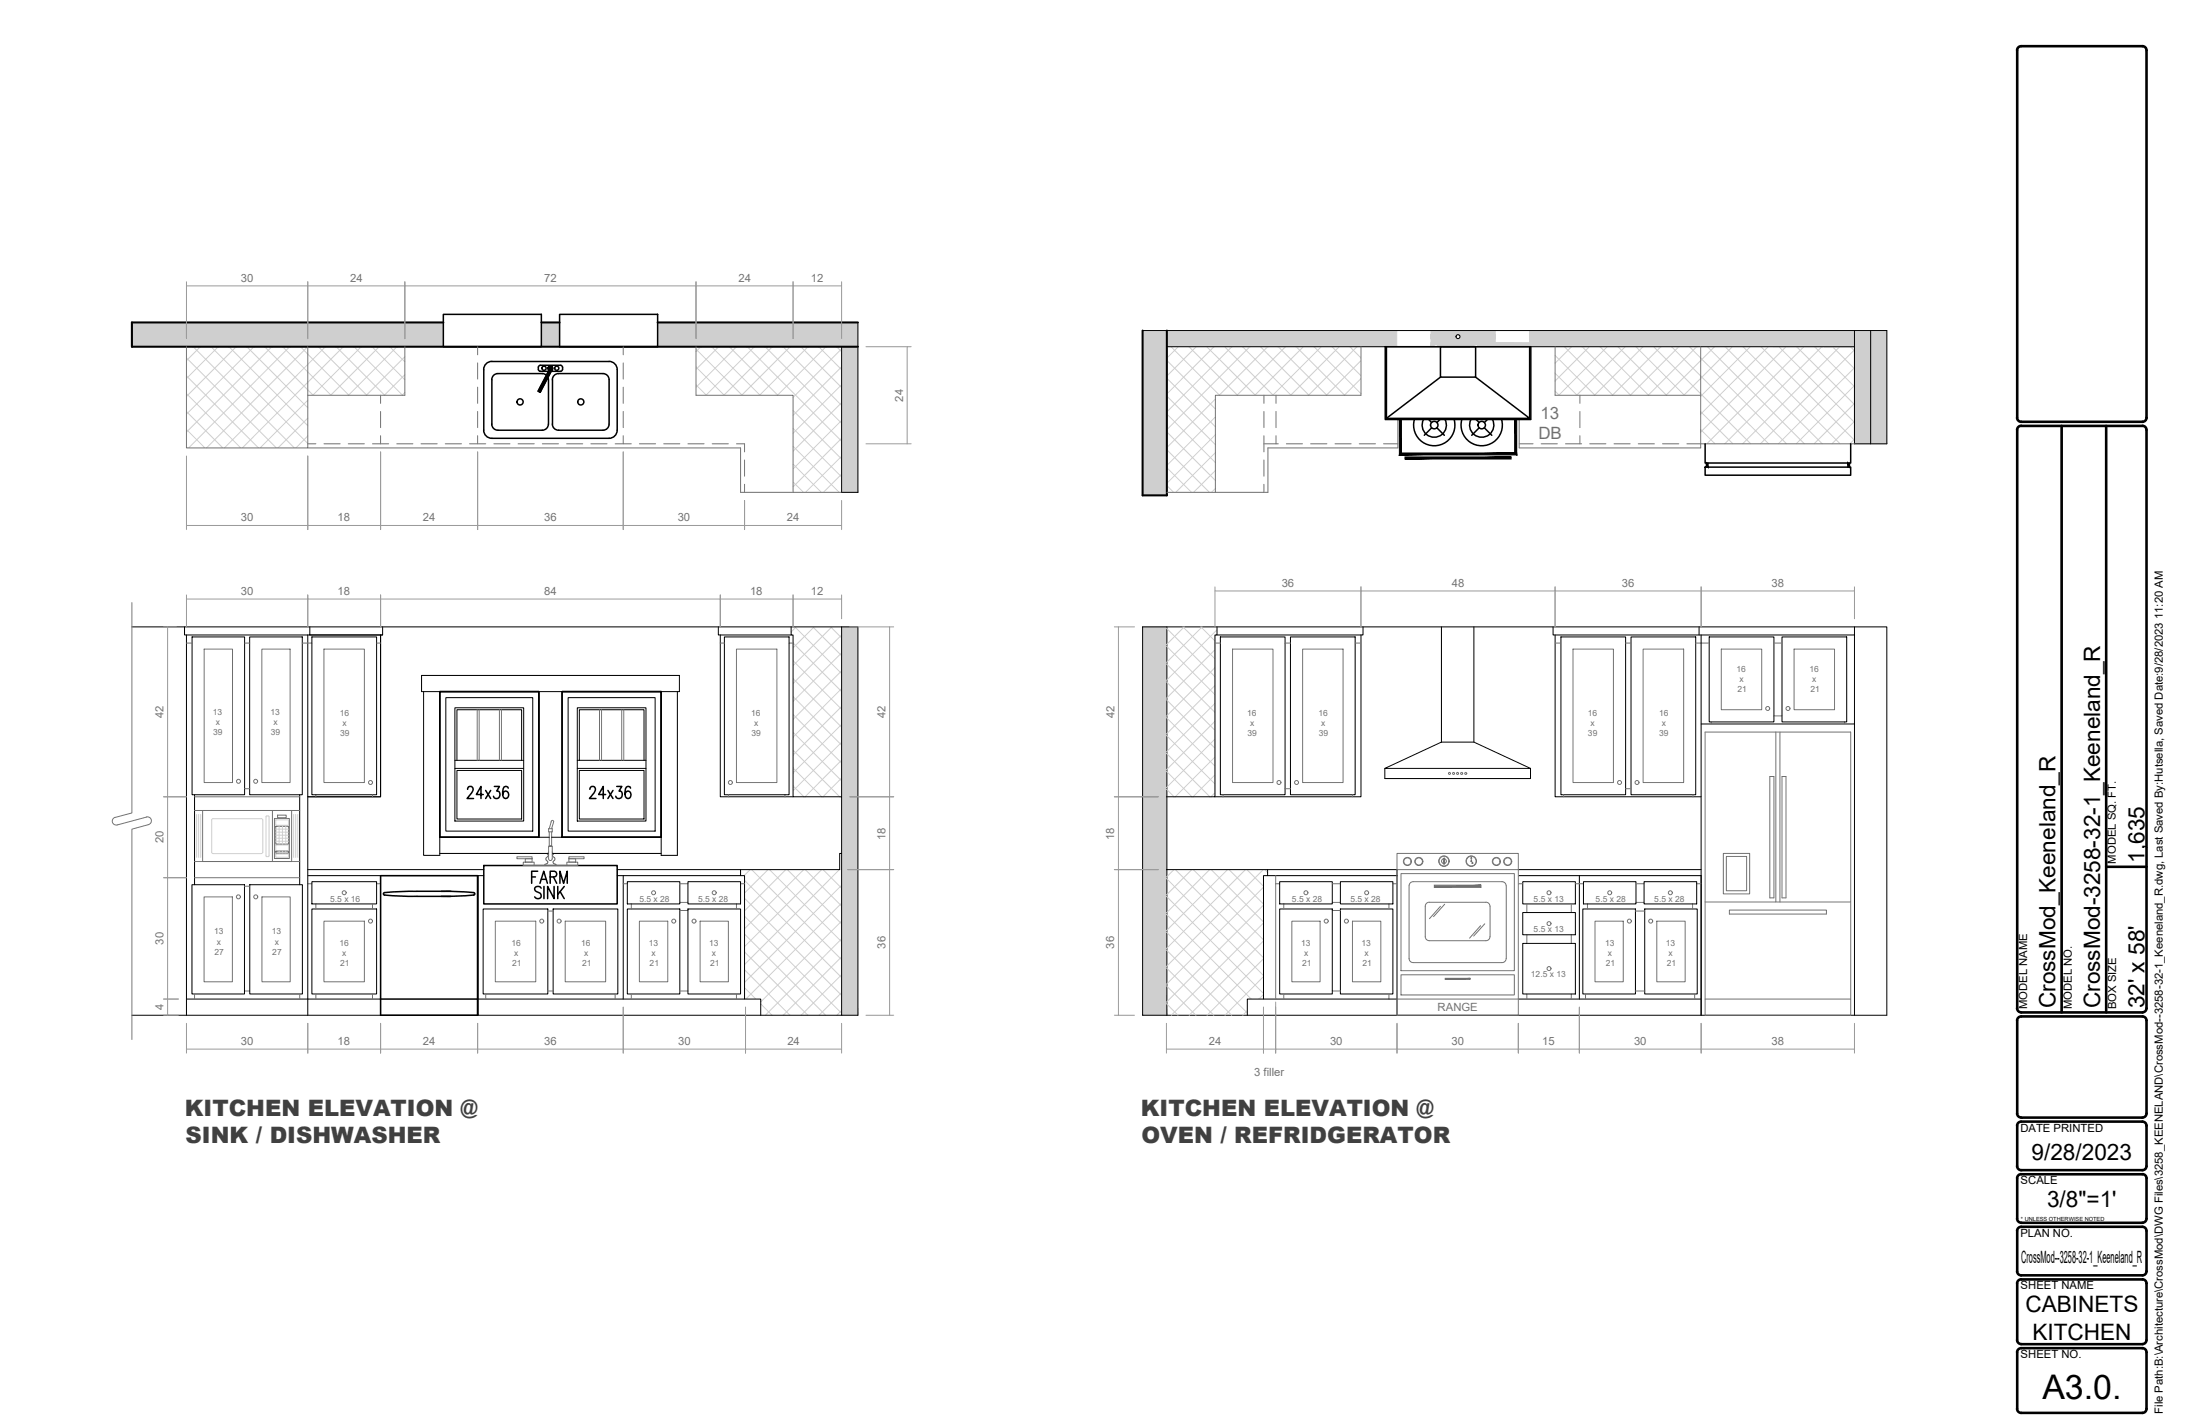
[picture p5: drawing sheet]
<svg xmlns="http://www.w3.org/2000/svg" width="432mm" height="279mm" viewBox="0 0 432 279" stroke-linecap="round" stroke-linejoin="round" font-family="sans-serif">
<!-- layer: ELEV1 -->
<g fill="none" stroke="#cfcfcf" stroke-width=".2">
<path d="M36.6 77.2l10.6 10.7M36.6 73.7l14.1 14.2M36.6 70.2l17.7 17.7M37.9 68l19.9 19.9M39.3 68l-2.7 2.8M41.4 68l19 19M42.8 68l-6.2 6.3M44.9 68l15.5 15.5M46.4 68l-9.8 9.8M48.5 68l11.9 12M49.8 68l-13.2 13.3M51.9 68l9.6 9.6"/>
<path d="M53.4 68l-16.8 16.8M55.5 68l9.5 9.6M56.9 68l-19.9 19.9M59 68l9.5 9.6M60.4 68l-19.9 19.9M60.4 78.5l-9.3 9.4M62.5 68l9.5 9.6M63.9 68l-19.9 19.9M66 68l9.5 9.6M67.4 68l-19.8 19.9M69.5 68l9.5 9.6M70.9 68l-9.5 9.6"/>
<path d="M73 68l6.5 6.5M74.4 68l-9.5 9.6M76.5 68l3 3M77.9 68l-9.5 9.6M79.5 77l-.6 .6M79.5 73.5l-4.1 4.1M79.5 70l-7.6 7.6M136.6 75.5l2.1 2.1M136.6 72l5.6 5.6M136.6 68.5l9.1 9.1M137.6 68l-1 1M139.7 68l9.5 9.6"/>
<path d="M141.1 68l-4.5 4.5M143.2 68l9.5 9.6M144.6 68l-8 8M146.7 68l18.5 18.6M148.1 68l-9.5 9.6M150.2 68l15 15.1M151.6 68l-9.5 9.6M153.7 68l11.5 11.5M155.1 68l-9.5 9.6M157.2 68l8 8M158.6 68l-9.5 9.6M160.7 68l4.5 4.5"/>
<path d="M162.1 68l-9.5 9.6M164.2 68l1 1M165.2 79l-9.5 9.5M165.2 75.5l-9.5 9.5M165.2 72l-9.5 9.5M165.2 68.5l-9.5 9.5M229 77.7l9.5 9.5M229 74.2l9.5 9.5M229 70.7l9.5 9.5M229.8 68l9.6 9.6M231.3 68l-2.3 2.3M233.4 68l9.5 9.6"/>
<path d="M234.8 68l-5.8 5.8M236.9 68l9.5 9.6M238.3 68l-9.3 9.3M238.5 78.3l-9.5 9.5M240.4 68l9.5 9.6M241.8 68l-12.8 12.8M243.9 68l9.5 9.6M245.3 68l-16.3 16.3M247.4 68l9.5 9.6M248.8 68l-9.5 9.6M250.9 68l9.5 9.6M252.3 68l-9.5 9.6"/>
<path d="M254.4 68l9.5 9.6M255.8 68l-9.5 9.6M257.9 68l9.2 9.2M259.3 68l-9.5 9.6M261.4 68l5.7 5.7M262.8 68l-9.5 9.6M264.9 68l2.2 2.2M266.3 68l-9.5 9.6M267.1 74.3l-3.3 3.3M267.1 70.8l-6.8 6.8M305.2 76.8l.8 .8M305.2 73.2l4.3 4.4"/>
<path d="M305.2 69.7l7.9 7.9M307 68l9.6 9.6M308.4 68l-3.2 3.2M310.5 68l9.6 9.6M312 68l-6.8 6.8M314 68l9.6 9.6M315.5 68l-9.6 9.6M317.6 68l9.5 9.6M319 68l-9.5 9.6M321.1 68l9.5 9.6M322.5 68l-9.6 9.6M324.6 68l19 19.1"/>
<path d="M326 68l-9.5 9.6M328.1 68l19 19.1M329.5 68l-9.5 9.6M331.6 68l19 19.1M333 68l-9.5 9.6M335.1 68l19.1 19.1M336.5 68l-9.5 9.6M338.6 68l19.1 19.1M340 68l-9.5 9.6M342.1 68l19.1 19.1M343.5 68l-9.7 9.8M345.6 68l18.4 18.4"/>
<path d="M347 68l-13.2 13.3M349.1 68l14.9 14.9M350.5 68l-16.7 16.8M352.6 68l11.4 11.4M354.1 68l-19.1 19.1M356.2 68l7.8 7.9M357.6 68l-19.1 19.1M359.7 68l4.3 4.3M361.1 68l-19.1 19.1M363.2 68l.8 .8M364 79.2l-7.9 7.9M364 75.6l-11.4 11.5"/>
<path d="M364 72.2l-15 14.9M364 68.6l-18.5 18.5M36.6 87.8l.1 .1M36.6 84.3l3.6 3.6M36.6 80.8l7.1 7.1M60.4 85.5l-2.3 2.4M60.4 82l-5.8 5.9M155.7 94.6l2 2M155.7 91.1l5.5 5.5M155.7 87.6l9 9M155.7 84.1l9.5 9.5M155.7 80.5l9.5 9.6"/>
<path d="M165.2 96.5l-.1 .1M165.2 93l-3.6 3.6M165.2 89.5l-7.1 7.1M165.2 86l-9.5 9.5M165.2 82.5l-9.5 9.5M229 95.3l1.4 1.3M229 91.8l4.9 4.8M229 88.2l8.4 8.4M229 84.8l9.5 9.5M229 81.2l9.5 9.6M238.5 95.8l-.7 .8M238.5 92.3l-4.2 4.3"/>
<path d="M238.5 88.8l-7.7 7.8M238.5 85.3l-9.5 9.5M238.5 81.8l-9.5 9.5M333.8 84.3l2.8 2.8M333.8 80.8l6.3 6.3M364 86.2l-.9 .9M364 82.7l-4.4 4.4M155.7 136.7l9.5 9.5M155.7 133.2l9.5 9.5M155.7 129.6l9.5 9.6M155.7 126.2l9.5 9.5M156 123l9.2 9.2"/>
<path d="M156.3 123l-1 1M159.5 123l5.7 5.7M159.8 123l-4.1 4.1M163 123l2.2 2.2M163.3 123l-7.6 7.6M165.2 138.6l-9.5 9.5M165.2 135.1l-9.5 9.5M165.2 131.6l-9.5 9.5M165.2 128.1l-9.5 9.5M165.2 124.6l-9.5 9.5M228.9 137.3l9.6 9.5M228.9 133.8l9.6 9.5"/>
<path d="M228.9 130.3l9.6 9.5M228.9 126.8l9.6 9.5M228.9 123.3l9.6 9.5M232.2 123l6.3 6.3M232.4 123l-3.5 3.5M235.7 123l2.8 2.8M235.9 123l-7 7M238.5 138l-9.6 9.5M238.5 134.5l-9.6 9.5M238.5 131l-9.6 9.5M238.5 127.5l-9.6 9.5M238.9 123.6l-10 9.9"/>
<path d="M155.7 154.2l2.1 2.1M155.7 150.7l5.6 5.6M155.7 147.2l9.1 9.1M155.7 143.7l9.5 9.5M155.7 140.2l9.5 9.5M165.2 156.2l-.2 .1M165.2 152.7l-3.7 3.6M165.2 149.1l-7.2 7.2M165.2 145.6l-9.5 9.6M165.2 142.1l-9.5 9.6M228.9 154.8l1.5 1.5M228.9 151.3l5.1 5"/>
<path d="M228.9 147.8l8.6 8.5M228.9 144.3l9.6 9.5M228.9 140.8l9.6 9.5M238.5 152l-4.3 4.3M238.5 141.5l-9.6 9.5M238.5 155.6l-.8 .7M238.5 148.5l-7.8 7.8M238.5 145l-9.6 9.5M146.1 179.8l19.1 19M146.1 176.3l19.1 19M146.1 172.7l19.1 19.1M147.2 170.6l-1.1 1.2"/>
<path d="M147.5 170.6l17.7 17.7M150.7 170.6l-4.6 4.6M151 170.6l14.2 14.2M154.2 170.6l-8.1 8.1M154.5 170.6l10.7 10.7M157.8 170.6l-11.7 11.6M158.1 170.6l7.1 7.2M161.3 170.6l-15.2 15.1M161.5 170.6l3.7 3.7M164.8 170.6l-18.7 18.7M165.1 170.6l.1 .2M165.2 177.2l-18.8 18.8"/>
<path d="M165.2 173.7l-19.1 19M228.9 179.4l16.7 16.6M228.9 175.9l19.1 19M228.9 172.4l19.1 19M230.4 170.6l-1.5 1.5M230.7 170.6l17.3 17.3M233.9 170.6l-5 5M234.2 170.6l13.8 13.8M237.4 170.6l-8.5 8.5M237.7 170.6l10.3 10.3M240.9 170.6l-12 12M241.2 170.6l6.8 6.8"/>
<path d="M244.5 170.6l-15.6 15.5M244.7 170.6l3.3 3.3M247.9 170.6l-19 19M248 177.6l-19.1 19M248 174.1l-19.1 19M248.2 170.6l.6 .6M146.1 193.8l2.3 2.2M146.1 190.3l8.9 8.9M146.1 186.8l12.5 12.4M146.1 183.3l16 15.9M149.3 197l2.2 2.2M165.2 198.2l-.9 1"/>
<path d="M165.2 194.8l-4.4 4.4M165.2 191.2l-8 8M165.2 187.7l-11.5 11.5M165.2 184.2l-15 15M165.2 180.7l-15.9 15.9M228.9 196.9l2.3 2.3M228.9 193.4l5.8 5.8M228.9 189.9l9.3 9.3M228.9 186.4l12.8 12.8M228.9 182.9l15.9 15.9M244.8 198.3l-.9 .9M248 195.1l-.9 .9"/>
<path d="M248 191.6l-7.6 7.6M248 188.1l-11.1 11.1M248 184.6l-14.6 14.6M248 181.1l-18.1 18.1"/>
</g>
<g fill="#cfcfcf" stroke="#cfcfcf" stroke-width=".2">
<path d="M165.2 123l3.2 76.2v-76.2zM165.2 123l3.2 76.2h-3.2z"/>
<path d="M25.9 63.3l61.1 4.7v-4.7zM25.9 63.3l61.1 4.7h-61.1z"/>
<path d="M106.3 63.3l3.5 4.7v-4.7zM106.3 63.3l3.5 4.7h-3.5z"/>
<path d="M129.1 63.3l39.3 4.7v-4.7zM129.1 63.3l39.3 4.7h-39.3z"/>
<path d="M165.2 68l3.2 28.6v-28.6zM165.2 68l3.2 28.6h-3.2z"/>
<path d="M224.3 64.9l4.7 32.3v-32.3zM224.3 64.9l4.7 32.3h-4.7z"/>
<path d="M280.9 64.9l12.6 .8v-.8zM280.9 64.9l12.6 .8h-12.6z"/>
<path d="M286.2 65.7h7.3zM286.2 65.7h7.3z"/>
<path d="M280.9 65.7h5.2zM280.9 65.7h5.3z"/>
<path d="M286.3 65.7h7.2zM286.3 65.7h7.2z"/>
<path d="M280.9 65.7h5.2zM280.9 65.7h5.1z"/>
<path d="M286.4 65.7h7.1zM286.4 65.7h7.1z"/>
<path d="M280.9 65.7h5.1zM280.9 65.7h5z"/>
<path d="M286.4 65.7l7.1 .1zM286.4 65.7l7.1 .1z"/>
<path d="M280.9 65.7h5zM280.9 65.7l5 .1z"/>
<path d="M286.5 65.8h7zM286.5 65.8h7z"/>
<path d="M280.9 65.8h5zM280.9 65.8h4.9z"/>
<path d="M286.5 65.8l7 .1zM286.5 65.8l7 .1z"/>
<path d="M280.9 65.8h4.9zM280.9 65.8l4.9 .1z"/>
<path d="M286.6 65.9l6.9 .1zM286.6 65.9l6.9 .1z"/>
<path d="M280.9 65.9h4.9zM280.9 65.9l4.9 .1z"/>
<path d="M286.6 66l6.9 .1zM286.6 66l6.9 .1z"/>
<path d="M280.9 66l4.9 .1zM280.9 66l4.9 .1z"/>
<path d="M286.6 66.1h6.9zM286.6 66.1h6.9z"/>
<path d="M280.9 66.1h4.9zM280.9 66.1h4.9z"/>
<path d="M286.6 66.1l6.9 .1zM286.6 66.1l6.9 .1z"/>
<path d="M280.9 66.1l4.9 .1zM280.9 66.1l4.9 .1z"/>
<path d="M286.6 66.2l6.9 .1zM286.6 66.2l6.9 .1z"/>
<path d="M280.9 66.2l4.9 .1zM280.9 66.2l4.9 .1z"/>
<path d="M286.5 66.3h7zM286.5 66.3h7z"/>
<path d="M280.9 66.3h5zM280.9 66.3h5z"/>
<path d="M286.5 66.3l7 .1zM286.5 66.3l7 .1z"/>
<path d="M280.9 66.3l5 .1zM280.9 66.3l5 .1z"/>
<path d="M286.4 66.4h7.1zM286.4 66.4h7.1z"/>
<path d="M280.9 66.4h5.1zM280.9 66.4h5.1z"/>
<path d="M286.4 66.4h7.1zM286.3 66.4h7.2z"/>
<path d="M280.9 66.4h5.2zM280.9 66.4h5.2z"/>
<path d="M286.3 66.4h7.2zM286.2 66.4h7.3z"/>
<path d="M280.9 66.4h5.3zM280.9 66.4h5.3z"/>
<path d="M280.9 66.4l12.6 .9v-.9zM280.9 66.4l12.6 .9h-12.6z"/>
<path d="M300.2 64.9l63.8 2.4v-2.4zM300.2 64.9l63.8 2.4h-63.8z"/>
<path d="M280.9 67.3l83.1 .3v-.3zM280.9 67.3l83.1 .3h-83.1z"/>
<path d="M289.9 67.6l74.1 .1zM289.9 67.6l74.1 .1z"/>
<path d="M282.1 67.6h7.4zM282.1 67.6l7 .1z"/>
<path d="M280.9 67.6h.8zM280.9 67.6l.4 .1z"/>
<path d="M290.3 67.7l73.7 .1v-.1zM290.3 67.7l73.7 .1h-73.3z"/>
<path d="M282.5 67.7l6.3 .1 .3-.1zM282.5 67.7l6.3 .1h-6z"/>
<path d="M280.9 67.7v.1l.4-.1zM280.9 67.7v.1z"/>
<path d="M290.7 67.8l73.3 .2v-.2zM290.7 67.8l73.3 .2h-73z"/>
<path d="M282.8 67.8l5.6 .2 .4-.2zM282.8 67.8l5.6 .2h-5.2z"/>
<path d="M229 64.9l45.2 3.1v-3.1zM229 64.9l45.2 3.1h-45.2z"/>
<path d="M364 64.9l3.2 22.2v-22.2zM364 64.9l3.2 22.2h-3.2z"/>
<path d="M367.2 64.9l3.1 22.2v-22.2zM367.2 64.9l3.1 22.2h-3.1z"/>
<path d="M224.3 123l4.7 76.2v-76.2zM224.3 123l4.7 76.2h-4.7z"/>
</g>
<!-- layer: ELEV2 -->
<g fill="none" stroke="#000" stroke-width=".2">
<path d="M25.9 123h142.5v76.2h-142.5M36.2 123v1.6h24.6v-1.6M36.6 124.6v74.6M37.7 125h10.3v30.9h-10.3zM49 125h10.3v30.9h-10.3zM60.4 124.6v74.6M61.2 125h12.7v30.9h-12.7zM74.7 124.6v31.7h-14.3M75.1 123v1.6h-14.3h14.3M82.7 132.5h50.7v3.2h-50.7zM83.1 135.7v32.1h3.2v-32.1M129.8 135.7v32.1h3.1v-32.1"/>
<path d="M141 123v1.6h14.3M141.4 124.6v31.7h14.3M142.2 125h12.7v30.9h-12.7zM155.3 123v1.6h.4v31.7h9.5M165.2 123v76.2M224.3 123h146v76.2h-146zM229 123v76.2M238.9 123v1.6h-.4v31.7h-9.6M239.5 125h12.7v30.9h-12.7zM253.3 125h12.7v30.9h-12.7zM267.1 124.6v31.7h-28.6M267.5 123v1.6h-28.6"/>
<path d="M282.9 123v22.6M289.3 123v22.6l11.1 5.2M304.8 123v1.6h59.2M305.2 124.6v31.7h28.7M306.4 125h12.7v30.9h-12.7zM320.1 125h12.7v30.9h-12.7zM333.5 123v1.6M333.9 124.6v74.6M335.5 125h12.7v16.6h-12.7zM349.8 125h12.7v16.6h-12.7zM364 123v76.2M38.2 155.9v17.7"/>
<path d="M58.8 155.9v17.7M282.9 145.6l-11.1 5.2h28.6v2h-28.6v-2M282.9 145.6h6.4M333.9 142h30.1M37.7 173.6h10.3v21.4h-10.3zM49 173.6h10.4v21.4h-10.4zM60.4 170.6h34.6M60.4 171.8h34.6M61.2 178.4h12.7v16.6h-12.7zM61.2 173h12.7v4.4h-12.7zM86.3 164.3h21.5M86.3 167.4h21.3"/>
<path d="M94.8 178.4h12.7v16.6h-12.7zM108.3 164.3h21.5M108.5 167.4h21.3M108.6 178.4h12.7v16.6h-12.7zM121.1 170.6h24.3M121.1 171.8h24.3M122.3 171.8v24.2M123.1 178.4h10.3v16.6h-10.3zM123.1 173h10.3v4.4h-10.3zM135 178.4h10.4v16.6h-10.4zM135 173h10.4v4.4h-10.4zM165.2 167.4h-.4v3.2h-19.4v1.2h.7v24.2h3.2v3.2"/>
<path d="M228.9 170.6h19.9v1.2h-.8v24.2h-3.2v3.2M248.8 170.6h25.5M248.8 171.8h25.5M251.2 178.4h10.3v16.6h-10.3zM251.2 173h10.3v4.4h-10.3zM263.1 178.4h10.3v16.6h-10.3zM263.1 173h10.3v4.4h-10.3zM274.2 170.6v28.6M298.1 170.6h35.8M298.1 171.8h35.8M298.9 173h10.3v4.4h-10.3zM298.9 179h10.3v4.4h-10.3z"/>
<path d="M310 171.8v24.2M310.7 178.4h10.3v16.6h-10.3zM310.8 173h10.3v4.4h-10.3zM322.7 173h10.3v4.4h-10.3zM322.8 178.4h10.3v16.6h-10.3zM36.6 196h38.1M93.7 196h52.4M248 196h26.2M298.1 196h35.8M298.9 185.1h10.3v9.9h-10.3z"/>
</g>
<!-- layer: ELEV1 -->
<g fill="none" stroke="#737373" stroke-width=".2">
<path d="M25.9 118.2v41.3l-3.3 .9M36.6 126.2h1.1M40.1 127.4h5.5v26.1h-5.5zM48 126.2h1M51.4 127.4h5.5v26.1h-5.5zM59.3 126.2h1.9M63.6 127.4h7.9v26.1h-7.9zM73.9 126.2h.8M93.7 139.3v9.9M94 139.3v9.9M98 139.3v9.9M98.4 139.3v9.9"/>
<path d="M117.7 139.3v9.9M118.1 139.3v9.9M122 139.3v9.9M122.4 139.3v9.9M141.4 126.2h.8M144.5 127.4h8v26.1h-8zM154.9 126.2h.8M238.5 126.2h1M241.9 127.4h8v26.1h-8zM252.2 126.2h1.1M255.7 127.4h7.9v26.1h-7.9zM266 126.2h1"/>
<path d="M305.3 126.2h1.1M308.7 127.4h8v26.1h-8zM319.1 126.2h1M322.5 127.4h8v26.1h-8zM332.8 126.2h2.7M337.8 127.4h8v11.9h-8zM348.2 126.2h1.6M352.1 127.4h8v11.9h-8zM38.2 159h20.6M38.2 156.3h20.6M48 154.7h1M53.5 159v10"/>
<path d="M54.5 159.9h1.7v.5h-1.7zM62 155.9v.4M73.1 155.9v.4M143 155.9v.4M154.1 155.9v.4M240.1 155.9v.4M252.2 154.7h1.1M265.5 155.9v.4M306.9 155.9v.4M319.1 154.7h1M332.3 155.9v.4M334.7 143.6h28.5v55.6h-28.5z"/>
<path d="M335.9 141.6v.4M347.4 152.4h.8v23.8h-.8zM348.2 140.5h1.6M348.6 143.6v33.4M349.4 143.6v33.4M349.8 152.4h.7v23.8h-.7zM362.1 141.6v.4M22.6 160.4a.77 .77 0 0 0-.5 .9 .77 .77 0 0 0 .9 .6l5.8-1.6a.76 .76 0 0 1 .9 .6 .76 .76 0 0 1-.6 .9l-3.2 .9v41.3M38.2 169h20.6M38.2 172.2h20.6M39.8 169v-10h17.4v10M40 176h5.6v16.6h-5.6z"/>
<path d="M51.4 176h5.6v16.6h-5.6zM53.9 160.6h2.9v7.8h-2.9zM54.1 162.1h2.5v3.5h-2.5zM54.1 167h2.5v.4h-2.5zM102.7 169.8h10.7M107.5 167.5v.1M107.5 167.5h.2M107.5 167.7h.2M107.5 167.7l.1 .2-.5 .6 .1 .3 .3 .3v.2M107.7 167.1l-.2 .4M107.7 166.1h.7M107.7 162.6h.7v.6h-.7z"/>
<path d="M107.8 163.2l-.1 5.3M107.8 162.6l.4-1.5 .2-.1 .3 .2-.4 1.4M107.8 165.9h.5M108.3 165.9l.1 .2v2.4M108.3 163.2v2.7M108.4 167.1l.2 .5M108.4 167.5h.2M108.4 167.7h.2M108.5 167.7l-.1 .2 .5 .5-.4 .8 .2 .3 .4 .1 .1 .2M111.7 168.1h2.9v.4h-2.9zM274.2 170.6h23.8v28.6h-23.8zM274.2 170.6v-3.2h23.8v3.2"/>
<path d="M275 171.4h22.2v19.1h-22.2zM277.4 173a.79 .79 0 0 0-.8 .8v14.3a.79 .79 0 0 0 .8 .8M277.4 173h17.4M282.7 177.8l-2.1 2.5M283.3 168.5a.48 .48 0 0 0-.4 .5 .48 .48 0 0 0 .4 .4M283.3 168.4h.2v1.2h-.2zM283.5 168.5a.48 .48 0 0 1 .4 .5 .48 .48 0 0 1-.4 .4M283.5 177.4l-2.1 2.5M288.7 168.4l.1-.2 .1 .2M288.8 168.2v.8l.3 .4v-.2M288.9 169.4h.2M294.8 173a.83 .83 0 0 1 .8 .8v14.3a.79 .79 0 0 1-.8 .8"/>
<path d="M334.7 177h28.5M338.2 167.4h5.2v8h-5.2zM338.8 168h4v6.8h-4zM339.4 178.6h19.1v.7h-19.1zM63.6 180.7h7.9v11.9h-7.9zM97.2 180.7h8v11.9h-8zM110.9 180.7h8v11.9h-8zM125.5 180.7h5.6v11.9h-5.6zM137.4 180.7h5.6v11.9h-5.6zM253.6 180.7h5.5v11.9h-5.5zM265.5 180.7h5.5v11.9h-5.5zM274.2 196h23.8"/>
<path d="M275 191.3h22.2v3.9h-22.2zM277.4 188.9h17.4M279.7 183.8v-6a.76 .76 0 0 1 .8-.8h11.1a.79 .79 0 0 1 .8 .8l.1 6M279.7 183.8a.79 .79 0 0 0 .8 .8h11.1a.79 .79 0 0 0 .8-.8M290.6 181.6l-2.2 2.5M291.4 181.3l-2.2 2.4M313.1 180.7h5.5v11.9h-5.5zM325.2 180.7h5.6v11.9h-5.6zM334.7 196h28.5"/>
<circle cx="284.5" cy="151.8" r=".2"/>
<circle cx="285.3" cy="151.8" r=".2"/>
<circle cx="286.1" cy="151.8" r=".2"/>
<circle cx="286.9" cy="151.8" r=".2"/>
<circle cx="287.7" cy="151.8" r=".2"/>
<circle cx="276.2" cy="169" r=".79"/>
<circle cx="276.2" cy="169" r=".71"/>
<circle cx="278.5" cy="169" r=".79"/>
<circle cx="278.5" cy="169" r=".71"/>
<circle cx="283.4" cy="169" r="1.03"/>
<circle cx="283.4" cy="169" r=".96"/>
<circle cx="283.4" cy="169" r=".1"/>
<circle cx="288.8" cy="169" r="1.03"/>
<circle cx="288.8" cy="169" r=".96"/>
<circle cx="288.8" cy="169" r=".1"/>
<circle cx="293.7" cy="169" r=".79"/>
<circle cx="293.7" cy="169" r=".71"/>
<circle cx="295.9" cy="169" r=".79"/>
<circle cx="295.9" cy="169" r=".71"/>
</g>
<!-- layer: FPEW -->
<path d="M87 63.3h-61.1v4.7h142.5M106.3 63.3h3.5M129.1 63.3h39.3M224.3 64.9v32.3h4.7v-32.3" fill="none" stroke="#000" stroke-width=".4"/>
<!-- layer: CAB -->
<g fill="none" stroke="#737373" stroke-width=".2">
<path d="M36.6 68v19.9h23.8v-19.9M74.7 77.6v1.5M79.5 68v9.6h-19.1M93.7 68v1.6M93.7 71.2v3.2M93.7 76v3.1M122.3 68v1.6M122.3 71.2v3.2M122.3 76v3.1M136.6 68v9.6h19.1v19M248.1 77.6v1.5M250.4 77.6v1.5"/>
<path d="M267.1 68v9.6h-28.6v19M305.2 68v9.6h28.6M310.1 77.6v1.5M333.8 68v19.9h-35.6v-5.6M60.4 87.9h85v8.7h19.8M60.4 87.1h1.6M63.6 87.1h3.2M68.3 87.1h3.2M73.1 87.1h3.2M74.7 80.7v3.2M74.7 85.5v1.6M77.9 87.1h3.1"/>
<path d="M82.6 87.1h3.2M87.4 87.1h3.2M92.2 87.1h3.1M93.7 80.7v3.2M93.7 85.5v1.6M96.9 87.1h3.2M101.7 87.1h3.2M106.4 87.1h3.2M111.2 87.1h3.2M116 87.1h3.1M120.7 87.1h3.2M122.3 80.7v3.2"/>
<path d="M122.3 85.5v1.6M125.5 87.1h3.2M130.3 87.1h3.1M135 87.1h3.2M139.8 87.1h3.2M144.5 87.1h1.6v1.6M146.1 90.3v3.1M146.1 95v1.6M248.1 87.1h2.8M248.1 80.7v3.2M248.1 85.5v3.2M248.1 90.3v3.1"/>
<path d="M248.1 95v1.6M250.4 80.7v3.2M250.4 85.5v1.6M252.5 87.1h3.2M257.2 87.1h3.2M262 87.1h3.2M266.8 87.1h3.2M271.5 87.1h2.9M274.4 82.3v5.6h-25.5v8.7h-19.9M298.2 87.1h2.7M302.5 87.1h3.2M307.3 87.1h3.1"/>
<path d="M310.1 80.7v3.2M310.1 85.5v1.6M312 87.1h3.2M316.8 87.1h3.2M321.5 87.1h3.2M326.3 87.1h3.2M331.1 87.1h32.9"/>
</g>
<!-- layer: IP -->
<path d="M168.4 63.3v33.3h-3.2v-28.6M224.3 64.9h146v22.2h-6.3v-22.2M229 68h135M367.2 64.9v22.2" fill="none" stroke="#000" stroke-width=".2"/>
<!-- layer: APP -->
<g fill="none" stroke="#000" stroke-width=".3">
<path d="M96.5 70.9a1.57 1.57 0 0 0-1.5 1.6l-.1 11.9a1.6 1.6 0 0 0 1.6 1.6h23a1.6 1.6 0 0 0 1.6-1.6v-11.9a1.6 1.6 0 0 0-1.6-1.6M96.5 70.9h23M97.7 73.3a1.17 1.17 0 0 0-1.2 1.2v8.7a1.2 1.2 0 0 0 1.2 1.2M97.7 73.3h8.7a1.23 1.23 0 0 1 1.3 1.2l-.1 8.7a1.2 1.2 0 0 1-1.2 1.2h-8.7M106.1 71.7h-.2a.77 .77 0 0 0 0 1.1l.2 .1M106.1 71.7h4.1a.67 .67 0 0 1-.2 1.2h-3.9M107.8 72.6l-2.2 4.2 .4 .2 2.3-4.4M108.4 74.5a1.2 1.2 0 0 1 1.2-1.2h8.8a1.2 1.2 0 0 1 1.1 1.2v8.7a1.2 1.2 0 0 1-1.1 1.2h-8.8a1.2 1.2 0 0 1-1.2-1.2M108.4 74.5v8.7M271.9 68h28.6v14.3h-28.6zM272.1 68v14.1M282.7 68h6.9v6h-6.9z"/>
<path d="M282.7 74l-10.6 8.1M289.6 74l10.6 8.1h-28.1M300.2 68v14.1M277.6 82.3a4.1 4.1 0 0 0 3.9 5.2 4.1 4.1 0 0 0 3.9-5.2M279.4 82.3a2.38 2.38 0 0 0 2.1 3.5 2.38 2.38 0 0 0 2.1-3.5M280.4 82.3l.6 .6M281 83.9l-1.5 1.5M282 83.9l1.5 1.5M282.6 82.3l-.6 .6M286.9 82.3a4.1 4.1 0 0 0 3.9 5.2 4.1 4.1 0 0 0 3.9-5.2M288.7 82.3a2.38 2.38 0 0 0 2.1 3.5 2.38 2.38 0 0 0 2.1-3.5M289.7 82.3l.6 .6"/>
<path d="M290.3 83.9l-1.4 1.5M291.3 83.9l1.5 1.5M291.9 82.3l-.6 .6M334.7 87.1v3.7h28.5v-3.7M334.7 91.7h28.5v1.5h-28.5z"/>
<circle cx="102.1" cy="78.9" r=".6"/>
<circle cx="106.8" cy="72.3" r=".41"/>
<circle cx="109.3" cy="72.3" r=".41"/>
<circle cx="114" cy="78.9" r=".6"/>
<circle cx="281.5" cy="83.4" r=".73"/>
<circle cx="290.8" cy="83.4" r=".73"/>
</g>
<g fill="#000" stroke="#000" stroke-width=".2">
<path d="M108 72.3h.5v.2z"/>
<path d="M107.8 72.6l-1.8 4.4-.4-.2zM107.8 72.6l-1.8 4.4 2.3-4.4z"/>
<path d="M107.6 72.5l.1 .1 .3-.3zM107.7 72.6l.3-.3-.2 .4zM108 72.3l-.2 .4 .2 .1z"/>
<path d="M107.7 71.9l-.1 .2 .4 .2zM107.6 72.1l.4 .2h-.5zM107.5 72.3l.1 .2 .4-.2z"/>
<path d="M108 72.3v.5l.2-.1zM108 72.3l.4 .3-.2 .1zM108 72.3l.4 .3 .1-.1z"/>
<path d="M108 71.8v.5l.2-.5zM107.8 71.8h.2v.5zM107.7 71.9l.3 .4-.2-.5z"/>
<path d="M108 72.3h.5v-.2zM108 72.3l.4-.4 .1 .2zM108.2 71.8l-.2 .5 .4-.4z"/>
<path d="M274.7 82.3l.4 6.6v-6.6zM274.7 82.3l.4 6.6-.4 .4zM274.7 89.3l22.6-.4h-22.2zM274.7 89.3l22.6-.4 .4 .4zM297.3 82.3v6.6l.4 .4zM297.3 82.3h.4v7z"/>
<path d="M275.8 90.1h20.8v-.4zM275.8 89.7h20.8l-20.8 .4z"/>
<path d="M334.9 90.8v.9h.4zM334.9 90.8h.4v.9z"/>
<path d="M362.6 90.8v.9h.5zM362.6 90.8h.5v.9z"/>
</g>
<!-- layer: DR -->
<path d="M87 61.7h19.3v6.3h-19.3zM109.8 61.7h19.3v6.3h-19.3z" fill="none" stroke="#000" stroke-width=".3"/>
<!-- layer: elevation -->
<g fill="none" stroke="#737373" stroke-width=".2">
<path d="M48 173.9h1M60.4 173.4h.8M62 177.4v1M73.1 177.4v1M73.9 173.4h.8M122.3 173.4h.8M123.9 177.4v1M133.4 173.4h1.6M133.4 178.6h1.6M133.4 177.1h1.6M144.5 177.4v1M145.4 173.4h.7"/>
<path d="M250.4 173.4h.8M250.4 171.8v24.2M252 177.4v1M261.5 173.4h1.6M261.5 178.6h1.6M261.5 177.1h1.6M272.6 177.4v1M273.4 173.4h.8M298.1 173.4h.8M299.7 177.4v1.6M308.4 177.4v1.6M309.2 173.4h1.6"/>
<path d="M311.6 177.4v1M321 178.8h1.8M321.1 173.4h1.6M321.1 177.1h1.6M332.2 177.4v1M333 173.4h.8M38.2 195v1M48 194.4h1M58.8 195v1M62 195v1M73.1 195v1M95.3 195v1"/>
<path d="M107.5 194.4h1.1M120.7 195v1M123.9 195v1M133.4 194.4h1.6M144.5 195v1M252 195v1M261.5 194.4h1.6M272.6 195v1M299.7 183.4v1.7M299.7 195v1M308.4 183.4v1.7M308.4 195v1"/>
<path d="M311.2 195v1M321 194.4h1.8M332.6 195v1"/>
<circle cx="347" cy="139" r=".39"/>
<circle cx="350.9" cy="139" r=".39"/>
<circle cx="46.8" cy="153.3" r=".39"/>
<circle cx="50.2" cy="153.3" r=".39"/>
<circle cx="72.7" cy="153.5" r=".39"/>
<circle cx="143.4" cy="153.5" r=".39"/>
<circle cx="251" cy="153.5" r=".39"/>
<circle cx="254.5" cy="153.5" r=".39"/>
<circle cx="317.9" cy="153.5" r=".39"/>
<circle cx="321.3" cy="153.5" r=".39"/>
<circle cx="46.8" cy="176" r=".39"/>
<circle cx="50.2" cy="176" r=".39"/>
<circle cx="67.6" cy="175.2" r=".39"/>
<circle cx="128.3" cy="175.2" r=".39"/>
<circle cx="140.2" cy="175.2" r=".39"/>
<circle cx="256.3" cy="175.2" r=".39"/>
<circle cx="268.2" cy="175.2" r=".39"/>
<circle cx="304" cy="175.2" r=".39"/>
<circle cx="315.9" cy="175.2" r=".39"/>
<circle cx="327.8" cy="175.2" r=".39"/>
<circle cx="72.7" cy="180.7" r=".39"/>
<circle cx="106.3" cy="180.7" r=".39"/>
<circle cx="109.7" cy="180.7" r=".39"/>
<circle cx="132.2" cy="180.7" r=".39"/>
<circle cx="136.2" cy="180.7" r=".39"/>
<circle cx="260.3" cy="180.7" r=".39"/>
<circle cx="264.3" cy="180.7" r=".39"/>
<circle cx="304" cy="181.2" r=".39"/>
<circle cx="304" cy="190" r=".39"/>
<circle cx="319.8" cy="180.7" r=".39"/>
<circle cx="324" cy="180.7" r=".39"/>
</g>
<!-- layer: SALESLIT -->
<g fill="none" stroke="#000" stroke-width=".2">
<path d="M87.5 136.9h17.1v26.2h-17.1zM89.3 138.9h13.5v22.2h-13.5zM111.5 136.9h17.1v26.2h-17.1zM113.3 138.9h13.5v22.2h-13.5zM89.3 150.8h13.5M89.3 149.2h13.5M89.7 149.2v-9.9h12.7v9.9M89.7 151.2h12.7v9.5h-12.7zM113.3 150.8h13.5M113.3 149.2h13.5M113.7 149.2v-9.9h12.7v9.9M113.7 151.2h12.7v9.5h-12.7z"/>
<path d="M74.7 171.8v27.4"/>
</g>
<!-- layer: ELEV3 -->
<path d="M95 169.8h26.1v7.6h-26.1z" fill="none" stroke="#000" stroke-width=".3"/>
<!-- layer: 0 -->
<path d="M86.3 135.7h19.5v28.6h-19.5zM110.3 135.7h19.5v28.6h-19.5z" fill="none" stroke="#000" stroke-width=".3"/>
<!-- layer: SALESLIT -->
<path d="M86.3 135.7h19.5v28.6h-19.5zM110.3 135.7h19.5v28.6h-19.5z" fill="none" stroke="#000" stroke-width=".3"/>
<!-- layer: cabinet -->
<path d="M86.6 174.9l5.6 .2h.8l.2 .3-.2 .2-.8 .1-5.6 .2M88.5 174.9h-9.8l-3.2 .2-.3 .3 .3 .2 3.2 .2 9.8 .1M93.7 171.8h-19v27.4h19M74.7 196h19M93.7 199.2v-27.4v27.4" fill="none" stroke="#000" stroke-width=".3"/>
<!-- layer: SALESLIT -->
<g fill="none" stroke="#cfcfcf" stroke-width=".2">
<path d="M38.6 159.8v8.4M39 159.8v8.4M39.4 159.8v8.4M57.6 159.8v8.4M58 159.8v8.4M58.4 159.8v8.4M41.6 160.9v6.3M41.8 160.6l-.3 .3M41.8 160.6h9.5M51.3 160.6l.3 .3v6.3l-.2 .2-9.6 .1-.3-.3M52.4 160.1l-.2 .2v7.6l.2 .2M52.4 168.1h.3"/>
<path d="M52.4 160.1h.3M52.7 160.1l.1 .1v7.7l-.1 .2M54.1 160.9h2.5v1h-2.5zM54.1 165.8h2.5v1.1h-2.5zM54.1 167.6h2.5v.6h-2.5zM54.1 162.7h2.5M54.1 163.3h2.5M54.1 163.9h2.5M54.1 164.5h2.5M54.1 165.1h2.5M54.8 162.1v3.5M54.8 167v.4"/>
<path d="M55.4 162.1v3.5M55.4 167v.4M56.1 162.1v3.5M56.1 167v.4"/>
</g>
<!-- layer: SHOPDIM -->
<g fill="none" stroke="#999" stroke-width=".2">
<path d="M36.6 55.3v11.1M36.6 56.1h128.6M60.4 55.3v11.1M79.5 55.3v11.1M136.6 55.3v11.1M155.7 55.3v11.1M165.2 55.3v11.1M170 68h8.8M178.1 68v19.1M170 87.1h8.8M36.6 116.7v6.3M36.6 117.5h128.6"/>
<path d="M60.4 116.7v6.3M74.7 116.7v6.3M141.4 116.7v6.3M155.7 116.7v6.3M165.2 116.7v4.7M238.5 115.1v7.9M238.5 116h125.5M267.1 115.1v7.9M305.2 115.1v7.9M333.9 115.1v7.9M364 115.1v6.3"/>
</g>
<!-- layer: cabinet -->
<path d="M32.1 123h2.5M32.9 123v76.2M166.8 123h8.6M174.6 123v76.2M32.1 156.3h4.5M166.8 156.3h8.6M32.1 172.2h4.5M166.4 170.6h9M32.1 196h2.9M32.1 199.2h2.9M170 199.2h5.4" fill="none" stroke="#999" stroke-width=".2"/>
<!-- layer: ELEV2 -->
<g fill="none" stroke="#999" stroke-width=".2">
<path d="M36.6 89.5v14.4M60.4 89.5v14.4M74.7 88.7v15.2M93.7 88.7v15.2M122.3 88.7v15.2M146.1 98.2v5.7M165.2 98.2v5.7M36.6 103.1h128.6M218.7 123h4M219.5 123v76.2M218.7 156.3h8.7M218.7 170.6h8.7"/>
<path d="M122.3 197.6v9M146.3 197.6v9M218.7 199.2h4M248 197.6v9M250.4 196.6v10M310 197.6v9M36.6 200.8v5.8M36.6 205.8h128.6M60.4 200.8v5.8M74.7 200.8v5.8M93.7 200.8v5.8M165.2 200.8v5.8"/>
<path d="M228.9 205.8h135.1M228.9 200.8v5.8M274.2 200.8v5.8M298 200.8v5.8M333.9 200.8v5.8M364 200.8v5.8"/>
</g>
<!-- layer: ELEV1 -->
<g fill="#737373" stroke="#737373" stroke-width=".2">
<path d="M283.7 192v.2l4.8-.2zM283.7 192.2l4.8-.2v.2z"/>
<path d="M281.5 173.7v.4l9.2-.4zM281.5 174.1l9.2-.4v.4z"/>
</g>
<!-- layer: FLD -->
<circle cx="286.2" cy="66.1" r=".39" fill="none" stroke="#000" stroke-width=".2"/>
<!-- layer: BOR -->
<g fill="none" stroke="#000" stroke-width=".51">
<path d="M395.9 9.9a.79 .79 0 0 1 .8-.8h23.8a.79 .79 0 0 1 .8 .8v72.1M395.9 9.9v72.1M395.9 84.3a.76 .76 0 0 1 .8-.7l23.8-.1a.79 .79 0 0 1 .8 .8v113.5a.79 .79 0 0 1-.8 .8h-23.8a.83 .83 0 0 1-.8-.8M395.9 82a.79 .79 0 0 0 .8 .8h23.8a.79 .79 0 0 0 .8-.8M395.9 84.3v113.5M404.6 83.6v115M413.4 83.6v115M413.4 170.1h7.9M395.9 218.5a.83 .83 0 0 0 .8 .8h23.8a.79 .79 0 0 0 .8-.8M395.9 200.2a.79 .79 0 0 1 .8-.8h23.8a.79 .79 0 0 1 .8 .8v18.3M395.9 200.2v18.3M395.9 220.9a.79 .79 0 0 1 .8-.8h23.8a.79 .79 0 0 1 .8 .8v7.9a.79 .79 0 0 1-.8 .8h-23.8a.79 .79 0 0 1-.8-.8"/>
<path d="M395.9 231.2a.76 .76 0 0 1 .8-.8h23.8a.79 .79 0 0 1 .8 .8v7.9a.79 .79 0 0 1-.8 .8M395.9 239.1a.79 .79 0 0 0 .8 .8M395.9 220.9v7.9M395.9 231.2v7.9M396.7 239.9h23.8M395.9 251.8a.76 .76 0 0 1 .8-.8h23.8a.79 .79 0 0 1 .8 .8v11.1M395.9 241.5a.79 .79 0 0 1 .8-.8h23.8a.79 .79 0 0 1 .8 .8v7.9a.79 .79 0 0 1-.8 .8h-23.8a.79 .79 0 0 1-.8-.8M395.9 241.5v7.9M395.9 251.8v11.1M395.9 265.3a.79 .79 0 0 1 .8-.8h23.8a.79 .79 0 0 1 .8 .8v11.1a.79 .79 0 0 1-.8 .8h-23.8a.79 .79 0 0 1-.8-.8M395.9 262.9a.79 .79 0 0 0 .8 .8M395.9 265.3v11.1"/>
<path d="M396.7 263.7h23.8M421.3 262.9a.79 .79 0 0 1-.8 .8"/>
</g>
<text font-size="6.7" x="400.9" y="274.4">A3.0.</text>
<g font-size="5.7">
<text x="90.7" y="158">24x36</text>
<text x="114.7" y="158">24x36</text>
<text x="103.4" y="174.6">FARM</text>
</g>
<text font-size="5.3" fill="#737373" x="104.1" y="177.4">SINK</text>
<g font-size="4.4">
<text x="420.9" y="169.3" transform="rotate(-90 420.9 169.3)">1,635</text>
<text x="403.5" y="197.8" transform="rotate(-90 403.5 197.8)">CrossMod_Keeneland_R</text>
<text x="412.2" y="197.8" transform="rotate(-90 412.2 197.8)">CrossMod-3258-32-1_Keeneland_R</text>
<text x="420.9" y="197.8" transform="rotate(-90 420.9 197.8)">32' x 58'</text>
<text x="398.7" y="227.6">9/28/2023</text>
<text x="401.8" y="236.7">3/8&quot;=1'</text>
<text x="397.5" y="257.5">CABINETS</text>
<text x="398.9" y="262.8">KITCHEN</text>
</g>
<g font-size="4.4" fill="#404040">
<text x="36.3" y="218.9">KITCHEN ELEVATION @</text>
<text x="223.9" y="218.9">KITCHEN ELEVATION @</text>
<text x="36.4" y="224.3">SINK / DISHWASHER</text>
<text x="224" y="224.3">OVEN / REFRIDGERATOR</text>
</g>
<g font-size="3.3" fill="#737373">
<text x="302.3" y="82.1">13</text>
<text x="301.9" y="86.1">DB</text>
</g>
<text font-size="3.3" x="396.7" y="247.9">CrossMod--3258-32-1_Keeneland_R</text>
<g font-size="2.2" fill="#737373">
<text x="47.3" y="55.3">30</text>
<text x="68.7" y="55.3">24</text>
<text x="106.8" y="55.3">72</text>
<text x="144.9" y="55.3">24</text>
<text x="159.1" y="55.3">12</text>
<text x="177.2" y="78.8" transform="rotate(-90 177.2 78.8)">24</text>
<text x="47.3" y="102.3">30</text>
<text x="66.3" y="102.3">18</text>
<text x="83" y="102.3">24</text>
<text x="106.8" y="102.3">36</text>
<text x="133" y="102.3">30</text>
<text x="154.5" y="102.3">24</text>
<text x="47.3" y="116.7">30</text>
<text x="66.3" y="116.7">18</text>
<text x="106.8" y="116.7">84</text>
<text x="147.2" y="116.7">18</text>
<text x="159.1" y="116.7">12</text>
<text x="251.6" y="115.1">36</text>
<text x="285" y="115.1">48</text>
<text x="318.3" y="115.1">36</text>
<text x="347.7" y="115.1">38</text>
<text x="32.1" y="140.8" transform="rotate(-90 32.1 140.8)">42</text>
<text x="173.8" y="140.8" transform="rotate(-90 173.8 140.8)">42</text>
<text x="218.7" y="140.8" transform="rotate(-90 218.7 140.8)">42</text>
<text x="32.1" y="165.5" transform="rotate(-90 32.1 165.5)">20</text>
<text x="173.8" y="164.8" transform="rotate(-90 173.8 164.8)">18</text>
<text x="218.7" y="164.8" transform="rotate(-90 218.7 164.8)">18</text>
<text x="32.1" y="185.3" transform="rotate(-90 32.1 185.3)">30</text>
<text x="173.8" y="186.1" transform="rotate(-90 173.8 186.1)">36</text>
<text x="218.7" y="186.1" transform="rotate(-90 218.7 186.1)">36</text>
<text x="32.1" y="198.2" transform="rotate(-90 32.1 198.2)">4</text>
<text x="282.2" y="198.4">RANGE</text>
<text x="47.3" y="205">30</text>
<text x="66.3" y="205">18</text>
<text x="83" y="205">24</text>
<text x="106.8" y="205">36</text>
<text x="133.1" y="205">30</text>
<text x="154.5" y="205">24</text>
<text x="237.3" y="205">24</text>
<text x="261" y="205">30</text>
<text x="284.9" y="205">30</text>
<text x="302.7" y="205">15</text>
<text x="320.7" y="205">30</text>
<text x="347.7" y="205">38</text>
<text x="246.2" y="211.1">3 filler</text>
</g>
<g font-size="2.2">
<text x="415.3" y="169.4" transform="rotate(-90 415.3 169.4)">MODEL SQ. FT.</text>
<text x="397.9" y="198" transform="rotate(-90 397.9 198)">MODEL NAME</text>
<text x="406.6" y="198" transform="rotate(-90 406.6 198)">MODEL NO.</text>
<text x="415.4" y="198" transform="rotate(-90 415.4 198)">BOX SIZE</text>
<text x="396.5" y="222.1">DATE PRINTED</text>
<text x="396.6" y="232.4">SCALE</text>
<text x="396.5" y="242.7">PLAN NO.</text>
<text x="396.6" y="253">SHEET NAME</text>
<text x="396.6" y="266.5">SHEET NO.</text>
<text x="424.5" y="277.4" transform="rotate(-90 424.5 277.4)">File Path:B:\Architecture\CrossMod\DWG Files\3258_KEENELAND\CrossMod--3258-32-1_Keeneland_R.dwg, Last Saved By:Hutsella, Saved Date:9/28/2023 11:20 AM</text>
</g>
<g font-size="1.7" fill="#737373">
<text x="340.8" y="131.8">16</text>
<text x="355.1" y="131.8">16</text>
<text x="341" y="135.8">21</text>
<text x="341.4" y="133.8">x</text>
<text x="355.3" y="135.8">21</text>
<text x="355.7" y="133.8">x</text>
<text x="41.8" y="140.3">13</text>
<text x="42.3" y="142.3">x</text>
<text x="53.1" y="140.3">13</text>
<text x="53.7" y="142.3">x</text>
<text x="66.7" y="140.5">16</text>
<text x="67.2" y="142.5">x</text>
<text x="147.4" y="140.5">16</text>
<text x="148" y="142.5">x</text>
<text x="244.8" y="140.5">16</text>
<text x="245.3" y="142.5">x</text>
<text x="258.8" y="140.5">16</text>
<text x="259.3" y="142.5">x</text>
<text x="311.6" y="140.5">16</text>
<text x="312.2" y="142.5">x</text>
<text x="325.6" y="140.5">16</text>
<text x="326.2" y="142.5">x</text>
<text x="41.8" y="144.3">39</text>
<text x="53.1" y="144.3">39</text>
<text x="66.7" y="144.5">39</text>
<text x="147.5" y="144.5">39</text>
<text x="244.8" y="144.5">39</text>
<text x="258.8" y="144.5">39</text>
<text x="311.7" y="144.5">39</text>
<text x="325.7" y="144.5">39</text>
<text x="64.8" y="176.9">5.5 x 16</text>
<text x="125.5" y="176.9">5.5 x 28</text>
<text x="137" y="176.9">5.5 x 28</text>
<text x="253.6" y="176.9">5.5 x 28</text>
<text x="265.1" y="176.9">5.5 x 28</text>
<text x="301" y="176.9">5.5 x 13</text>
<text x="313.2" y="176.9">5.5 x 28</text>
<text x="324.7" y="176.9">5.5 x 28</text>
<text x="42" y="183.3">13</text>
<text x="42.6" y="185.3">x</text>
<text x="53.4" y="183.3">13</text>
<text x="53.9" y="185.3">x</text>
<text x="66.6" y="185.6">16</text>
<text x="100.4" y="185.6">16</text>
<text x="114.1" y="185.6">16</text>
<text x="127.3" y="185.6">13</text>
<text x="139.2" y="185.6">13</text>
<text x="255.4" y="185.6">13</text>
<text x="267.2" y="185.6">13</text>
<text x="301" y="182.9">5.5 x 13</text>
<text x="315" y="185.6">13</text>
<text x="326.9" y="185.6">13</text>
<text x="42.1" y="187.3">27</text>
<text x="53.4" y="187.3">27</text>
<text x="66.8" y="189.6">21</text>
<text x="67.2" y="187.6">x</text>
<text x="100.5" y="189.6">21</text>
<text x="100.9" y="187.6">x</text>
<text x="114.3" y="189.6">21</text>
<text x="114.7" y="187.6">x</text>
<text x="127.5" y="189.6">21</text>
<text x="127.9" y="187.6">x</text>
<text x="139.4" y="189.6">21</text>
<text x="139.7" y="187.6">x</text>
<text x="255.6" y="189.6">21</text>
<text x="255.9" y="187.6">x</text>
<text x="267.4" y="189.6">21</text>
<text x="267.8" y="187.6">x</text>
<text x="300.5" y="191.8">12.5 x 13</text>
<text x="315.2" y="189.6">21</text>
<text x="315.6" y="187.6">x</text>
<text x="327.1" y="189.6">21</text>
<text x="327.5" y="187.6">x</text>
</g>
<text font-size="1.1" x="396.7" y="239.5">* UNLESS OTHERWISE NOTED</text>
</svg>
